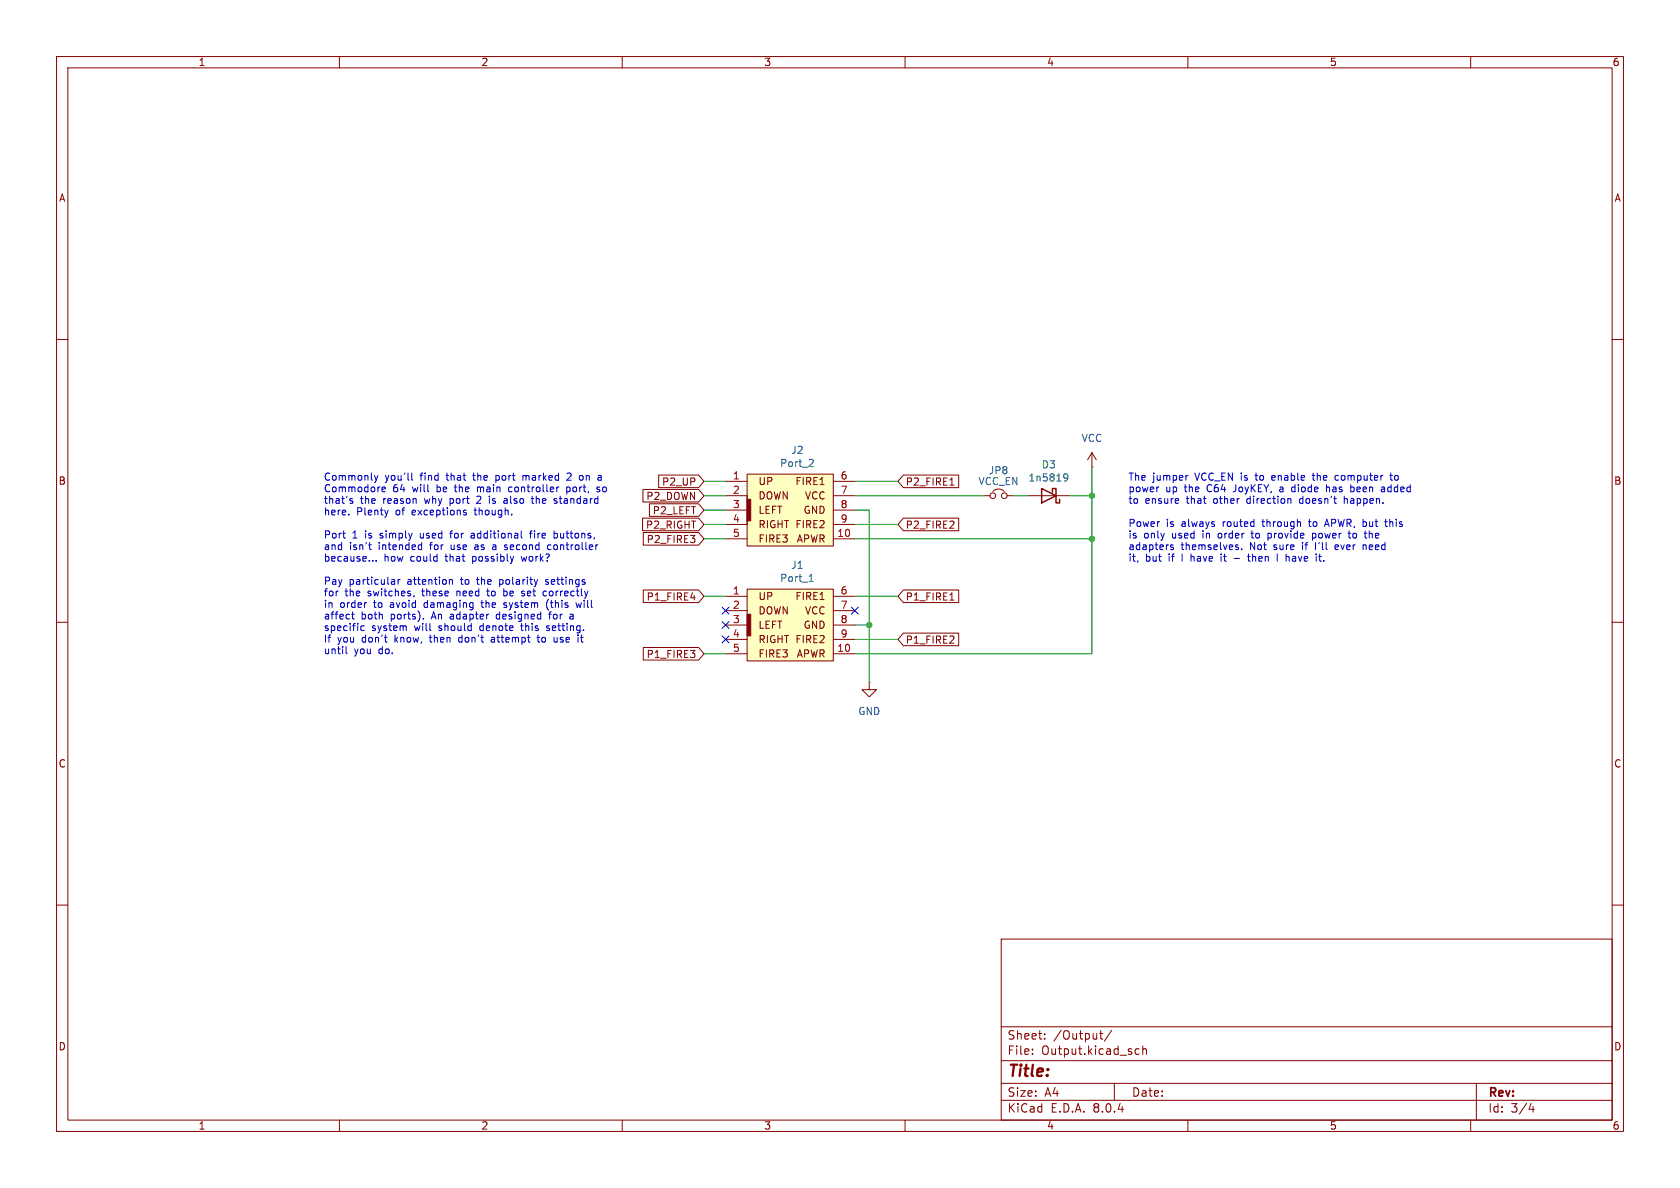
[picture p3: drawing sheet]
<svg xmlns="http://www.w3.org/2000/svg" width="297mm" height="210mm" viewBox="0 0 297 210" stroke-linecap="round" stroke-linejoin="round" font-family="sans-serif">
<g fill="none" stroke="#840000" stroke-width=".18">
<path d="M10 10h277v190h-277zM12 12h273v186h-273zM60 10v2M110 10v2M160 10v2M210 10v2M260 10v2M10 60h2M285 60h2M174 87.6h1M175.5 86.9a1.44 1.44 0 0 1 2 0M178.1 87.6h1"/>
<path d="M181.6 87.6h7.6M193 82.6h.1M193 80l-.7 1.3M193 80v2.6M193 80l.8 1.3M10 110h2M285 110h2M153.7 120.7v1.2h1.2l-1.2 1.3-1.3-1.3h1.3M153.7 120.7h.1M10 160h2M285 160h2M177 166h108v32h-108z"/>
<path d="M60 198v2M110 198v2M160 198v2M177 194.5h108M177 191.5h108M177 187.5h108M177 181.5h108M182.5 186.3v.1M182.5 185.5v.1M184.7 183.6v.1M184.7 182.8v.1M194.4 182.7h.6"/>
<path d="M194.6 182.2v1.3l.4 .2M196.5 182.1l-1.3 2M197 191.5v3M200.8 186.3h.6M200.8 185.5h.6M202 185.5l.2-.1 .4 .1 .1 .9M202 184.9v1.5M210 198v2M260 198v2M261 191.5v6.5M270.7 195l-.4 1.1h.9M271 195.6v1"/>
<circle cx="175.5" cy="87.6" r=".51"/>
<circle cx="177.5" cy="87.6" r=".51"/>
</g>
<path d="M184.1 86.4l2.6 1.2-2.6 1.3zM186.1 87v-.6h.6v2.5h.6v-.6" fill="none" stroke="#840000" stroke-width=".25"/>
<path d="M188.1 83.9l.2-.1 .4 .1a.84 .84 0 0 1-.3 1.1h-.2M188.8 84.3l-.3 .3-.4-.2" fill="none" stroke="#006464" stroke-width=".18"/>
<path d="M132.1 104.1h15.2v12.7h-15.2z" fill="#ffffc2"/>
<path d="M132.1 108.6h.6v3.8h-.6z" fill="#840000" stroke="#840000" stroke-width=".18"/>
<path d="M128.3 105.4h3.8M128.3 115.6h3.8M128.3 108h3.8M128.3 110.5h3.8M128.3 113h3.8M132.1 104.1h15.2v12.7h-15.2zM147.3 105.4h3.8M147.3 115.6h3.8M147.3 108h3.8M147.3 110.5h3.8M147.3 113h3.8" fill="none" stroke="#840000" stroke-width=".18"/>
<path d="M143.1 102.8h.7M143.2 101.8l.2-.3v1.3" fill="none" stroke="#006464" stroke-width=".18"/>
<path d="M132.1 83.8h15.2v12.7h-15.2z" fill="#ffffc2"/>
<g fill="#840000" stroke="#840000" stroke-width=".18">
<path d="M132.1 88.3h.6v3.8h-.6z"/>
<path d="M132.1 87.6v5.1z"/>
</g>
<g fill="none" stroke="#840000" stroke-width=".18">
<path d="M113.6 91.6h9.9l1 1.1-1 1.1h-9.9zM113.7 86.5h9.8l1 1.1-1 1.1h-9.8zM113.7 94.1h9.8l1 1.2-1 1.1h-9.8zM114.8 89.1h8.7l1 1.1-1 1.1h-8.7zM116.4 84h7.1l1 1.1-1 1.1h-7.1zM128.3 85.1h3.8M128.3 95.3h3.8M128.3 87.6h3.8M128.3 90.2h3.8M128.3 92.7h3.8M132.1 83.8h15.2v12.7h-15.2zM147.3 85.1h3.8"/>
<path d="M147.3 95.3h3.8M147.3 87.6h3.8M147.3 90.2h3.8M147.3 92.7h3.8M159.7 91.6h9.8v2.2h-9.8l-1-1.1zM159.7 84h9.8v2.2h-9.8l-1-1.1zM167.9 85.8h.7M113.7 104.3h9.8l1 1.1-1 1.1h-9.8zM113.7 114.5h9.8l1 1.1-1 1.1h-9.8zM159.7 111.9h9.8v2.2h-9.8l-1-1.1zM159.7 104.3h9.8v2.2h-9.8l-1-1.1zM167.9 106.1h.7"/>
</g>
<path d="M143.5 81.2l.3 .2-.1 .3-.7 .8h.8" fill="none" stroke="#006464" stroke-width=".18"/>
<g fill="none" stroke="#0000c2" stroke-width=".18">
<path d="M60.6 94.3h.5M60.9 95.1h.2M61.7 90.9v.1M61.8 88.4l.6 .3-.2 .3-.4-.1M62.3 88.2l-.3-.1-.2 .2M65.2 96.3h.5M65.4 97.1l.3 .1M65.9 99.1v.1M66.2 84l.3 .9M66.5 84.9l-.3 .4M66.5 99.1v.1M66.8 84l-.3 .9"/>
<path d="M67.5 86.3l.1 .6h.5M68.1 86.3v.1l-.6 .1M68.6 90.2l-.3 .8M72.8 83.6v1.1l.2 .2M74.2 96.3l.3 .1M74.5 97.1l-.3 .1M74.5 95.9v1.3M79.5 94.3h.5M79.7 93.9v1.2M82.1 90.6l.3 .1 .1 .1-.2 .2h-.3M83.7 94.3h-.4M83.7 94.6h-.3l-.1 .2v.3h.4"/>
<path d="M84.1 96.3l-.1 .1M84.1 96.7l-.2 .2 .2 .3M84.4 86.1v.8M84.5 87.7l-.2 .1M84.6 86.1l-.2 .1M84.9 88.3l-.7 .7h.8M86.5 88.1v.9M87.5 96.3l-.4 .1M87.5 96.7h-.3l-.1 .2v.2l.4 .1M87.7 84v1.3M87.7 84.8l.1 .1M87.8 84l-.1 .1"/>
<path d="M89.1 88.9h.6M89.1 88.2h.5M89.4 96.3l.3 .1M89.4 96.7l.3 .2M89.7 88.4l-.6 .2M89.7 97l-.2 .2h-.2M90 86.2v.6l.4 .1M92.1 94.9l.2 .2M92.1 98.4l.3 .8M92.4 84v.9M92.8 84l-.4 .2M93.6 94.3h.5"/>
<path d="M93.9 88.1h.5M94.1 87.7v1.1l.3 .2M94.1 93.8l-.3 .2v1.1M97.4 96.4l-.4-.1-.2 .3 .1 .5h.5M98 94.3h.3l.3 .2-.2 .6h-.4M98 93.8v1.3M98.1 88.6h.3l.1 .2-.2 .2h-.2M98.1 88.1l.3 .1M98.8 86.1l-.2 .1M98.9 88.1h.4M100.2 86.2l.4-.1 .1 .1M100.2 86.1v1.3"/>
<path d="M100.7 86.8l-.1 .1h-.4M100.9 83.7l-.5-.1-.2 .1M100.9 84.2l-.7 .7h.8M102.7 84l.3 .1 .1 .2-.1 .5-.3 .1M106 86.2l-.3-.1-.2 .2 .1 .2 .4 .1v.3h-.5M106.1 84l.2 .2v.7M106.3 84.8l-.1 .1M106.3 84.3l-.1 .1M207.4 96.4l-.3-.1-.2 .2 .1 .2 .4 .1v.3h-.5M209 97.9v1.3M210 84l-.2 .1M215.9 98.4v.8"/>
<path d="M218.2 98.7h.9M218.6 96.3l.3 .1M218.6 96.7l.3 .1 .1 .2-.2 .2h-.3M219.5 97v.2M220.5 98.4h.5M220.7 97.9v1.1l.3 .2M221.1 94.3h.5M221.3 93.8l.1 1.3M224.2 95.1h.3M224.2 94.3v1.2M225 84l-.2 .2v.5l.2 .2M225.4 84.3l-.6 .2"/>
<path d="M225.8 97.9v1.3M226.4 86.1l-.1 .1M226.4 86.5l-.2 .1 .2 .3M228 88.1l.2 .2v.7M228.4 86.8l.4 .1M228.8 86.1l-.4 .1M229.8 88.2l-.1 .2 .1 .5M231.3 92.2h.5M231.5 91.8v1.2M232 84h.4M232 94.3h.4l.2 .1M232 94.3v1.2"/>
<path d="M232.1 83.6v1.1l.3 .2M232.6 95l-.2 .1h-.4M232.6 95.9v1.3M233.1 98.4h.5M233.3 97.9v1.1l.3 .2M234 99.1v.1M234.3 92.7h.6M234.5 86.2l.4-.1 .1 .2M234.5 85.7v1.2M234.6 91.8l-.5 1.3M236 96.5l.1 .6 .3 .1M236.6 84.1l-.3-.1-.3 .3 .1 .5h.5"/>
<path d="M236.6 96.6l-.6 .1M237.7 87.7v1.3M238 88.1l-.3 .2M238.5 93.8v1.1l.3 .2M239.3 86.2v.6l-.4 .1M241 96.4l.3-.1 .2 .2M241 96.3v.9M242.1 93.8v1.3M242.1 94.3v.1M244.8 86.9h-.4M244.8 86.3v.6M244.8 86.4l-.4 .1"/>
<path d="M244.8 92.2h.5M245 93l.3 .1M245.7 84h.5M245.9 83.6v1.1l.3 .2M61.2 114.3v1.1l.2 .2M62.1 108.6h.5M62.3 108.2v1l.3 .2M64.4 110.7l-.4-.1-.2 .3 .1 .5h.5M69.6 102.4l.2 .2v.7M69.8 103.2l-.5 .1M69.8 102.7l-.5 .1M70.4 102.4v.9"/>
<path d="M70.7 102.4l-.3 .3M71.8 110.8v.7M73.2 105.3l-.1 .2M74.8 109.3v.1M79.4 102.6l.2-.2 .3 .1 .1 .8M79.4 102.4v.9M81.2 112.7l-.1 .2 .1 .6M85 106.5h.5M85.2 106.1l.1 1.2M86 104.5h.5M86.2 104.1l.1 1.2M87.2 112.7h-.3"/>
<path d="M87.3 113h-.3l-.2 .2 .1 .3h.4M87.9 108.6l-.2 .2 .2 .6M88.3 102.4v1.3M88.3 103.2l.2 .1M88.5 102.4l-.2 .1M89.1 107.3l.3 .1M89.1 104.1v1.2M89.1 105.3h.3M89.4 106.5l-.3 .2v.2l.3 .1M92.2 110.2l.1 1.2M92.4 104.9l.3 .2M92.7 105.2l-.1 .1h-.3"/>
<path d="M94.9 112.7h.5M95.1 112.2v1.1l.3 .2M96.1 104.6h.5M96.1 105.3h.5M96.4 103.2l.4 .1M96.6 111.4l.4 .1M96.8 102.4l-.4 .2 .1 .2 .3 .1M96.8 106.2a1.47 1.47 0 0 0 .2 1.7M97 108.6h.5M97 110.6l-.4 .2 .1 .2h.3M97.2 108.3v1.1M98.5 112.7v.8"/>
<path d="M98.5 113.4l-.4 .1M101.3 108.9h-.4l-.2 .2 .2 .3h.4M101.3 108.8v.6M101.8 106.5l.3 .9 .2-.6 .2 .6 .3-.9M102.8 112.2v1.1l.3 .2"/>
</g>
<g fill="none" stroke="#009600" stroke-width=".18">
<path d="M124.5 87.6h3.8M124.5 92.7h3.8M124.5 90.2h3.8M124.5 85.1h3.8M124.5 95.3h3.8M151.1 90.2h2.6v30.5M151.1 87.6h22.9M151.1 92.7h7.6M151.1 85.1h7.6M151.1 95.3h41.9M179.1 87.6h2.5M189.2 87.6h3.8"/>
<path d="M193 82.6v33h-41.9M124.5 115.6h3.8M124.5 105.4h3.8M151.1 105.4h7.6M151.1 113h7.6M151.1 110.5h2.6"/>
</g>
<path d="M127.7 107.3l1.2 1.3M127.7 112.4l1.2 1.2M127.7 109.9l1.2 1.2M128.9 107.3l-1.2 1.3M128.9 112.4l-1.2 1.2M128.9 109.9l-1.2 1.2M150.5 107.3l1.2 1.3M151.7 107.3l-1.2 1.3" fill="none" stroke="#000084" stroke-width=".18"/>
<g fill="#009600" stroke="#009600" stroke-width=".18">
<circle cx="153.7" cy="110.5" r=".46"/>
<circle cx="193" cy="87.6" r=".46"/>
<circle cx="193" cy="95.3" r=".46"/>
</g>
<text font-size="2.8" fill="#840000" x="178" y="190.9">Title:</text>
<g font-size="2.1" fill="#840000">
<text x="178" y="184">Sheet:</text>
<text x="186.2" y="184">/Output/</text>
<text x="178" y="186.7">File:</text>
<text x="184.1" y="186.7">Output.kicad_sch</text>
<text x="178" y="196.9">KiCad</text>
<text x="178" y="194.1">Size:</text>
<text x="184.7" y="194.1">A4</text>
<text x="185.7" y="196.9">E.D.A.</text>
<text x="193.3" y="196.9">8.0.4</text>
<text x="200" y="194.1">Date:</text>
<text x="263" y="194.3">Rev:</text>
<text x="263" y="196.9">Id:</text>
<text x="267.1" y="196.9">3/4</text>
</g>
<g font-size="1.8" fill="#840000">
<text x="35" y="11.9">1</text>
<text x="85" y="11.9">2</text>
<text x="135" y="11.9">3</text>
<text x="185" y="11.9">4</text>
<text x="235" y="11.9">5</text>
<text x="285" y="11.9">6</text>
<text x="10.3" y="35.9">A</text>
<text x="285.3" y="35.9">A</text>
<text x="10.3" y="85.9">B</text>
<text x="114.2" y="88.6">P2_DOWN</text>
<text x="116.9" y="86">P2_UP</text>
<text x="134" y="88.5">DOWN</text>
<text x="134" y="86">UP</text>
<text x="140.5" y="86">FIRE1</text>
<text x="142.2" y="88.5">VCC</text>
<text x="160" y="86">P2_FIRE1</text>
<text x="285.3" y="85.9">B</text>
<text x="114.1" y="93.7">P2_RIGHT</text>
<text x="115.3" y="91.1">P2_LEFT</text>
<text x="134" y="91">LEFT</text>
<text x="134" y="93.6">RIGHT FIRE2</text>
<text x="142" y="91">GND</text>
<text x="160" y="93.7">P2_FIRE2</text>
<text x="114.2" y="96.2">P2_FIRE3</text>
<text x="134" y="96.1">FIRE3</text>
<text x="140.7" y="96.1">APWR</text>
<text x="114.2" y="106.4">P1_FIRE4</text>
<text x="134" y="106.3">UP</text>
<text x="140.5" y="106.3">FIRE1</text>
<text x="160" y="106.4">P1_FIRE1</text>
<text x="134" y="108.8">DOWN</text>
<text x="134" y="111.4">LEFT</text>
<text x="134" y="113.9">RIGHT FIRE2</text>
<text x="142" y="111.4">GND</text>
<text x="142.2" y="108.8">VCC</text>
<text x="160" y="114">P1_FIRE2</text>
<text x="114.2" y="116.5">P1_FIRE3</text>
<text x="134" y="116.4">FIRE3</text>
<text x="140.7" y="116.4">APWR</text>
<text x="10.3" y="135.9">C</text>
<text x="285.3" y="135.9">C</text>
<text x="10.3" y="185.9">D</text>
<text x="285.3" y="185.9">D</text>
<text x="35" y="199.9">1</text>
<text x="85" y="199.9">2</text>
<text x="135" y="199.9">3</text>
<text x="185" y="199.9">4</text>
<text x="235" y="199.9">5</text>
<text x="285" y="199.9">6</text>
</g>
<g font-size="1.8" fill="#006464">
<text x="137.8" y="82.8">Port_2</text>
<text x="139.8" y="80.4">J2</text>
<text x="184.1" y="83">D3</text>
<text x="191.1" y="78.3">VCC</text>
<text x="172.9" y="86">VCC_EN</text>
<text x="174.7" y="84">JP8</text>
<text x="181.7" y="85.3">1n5819</text>
<text x="139.8" y="100.8">J1</text>
<text x="137.8" y="103.1">Port_1</text>
<text x="151.6" y="126.6">GND</text>
</g>
<g font-size="1.8" fill="#0000c2">
<text x="57.1" y="85.3">Commonly</text>
<text x="57.1" y="87.3">Commodore</text>
<text x="57.1" y="89.4">that's</text>
<text x="63.7" y="89.4">the</text>
<text x="67.8" y="89.4">reason</text>
<text x="68.1" y="85.3">you'll</text>
<text x="69.4" y="87.3">64</text>
<text x="73" y="87.3">will</text>
<text x="74.4" y="85.3">find</text>
<text x="75.4" y="89.4">why</text>
<text x="77.5" y="87.3">be</text>
<text x="79.2" y="85.3">that</text>
<text x="80" y="89.4">port</text>
<text x="80.9" y="87.3">the</text>
<text x="84.1" y="85.3">the</text>
<text x="85" y="89.4">2</text>
<text x="85" y="87.3">main</text>
<text x="87.3" y="89.4">is</text>
<text x="88.3" y="85.3">port</text>
<text x="90.1" y="89.4">also</text>
<text x="90.8" y="87.3">controller</text>
<text x="93.3" y="85.3">marked</text>
<text x="95.3" y="89.4">the</text>
<text x="99.4" y="89.4">standard</text>
<text x="101.2" y="87.3">port,</text>
<text x="101.3" y="85.3">2</text>
<text x="103.7" y="85.3">on</text>
<text x="106.8" y="87.3">so</text>
<text x="199.4" y="85.3">The</text>
<text x="199.4" y="87.3">power</text>
<text x="199.4" y="89.4">to</text>
<text x="202.4" y="89.4">ensure</text>
<text x="203.8" y="85.3">jumper</text>
<text x="206.1" y="87.3">up</text>
<text x="209.5" y="87.3">the</text>
<text x="209.9" y="89.4">that</text>
<text x="211.4" y="85.3">VCC_EN is</text>
<text x="213.7" y="87.3">C64</text>
<text x="214.8" y="89.4">other</text>
<text x="218.5" y="87.3">JoyKEY,</text>
<text x="220.9" y="89.4">direction</text>
<text x="222.5" y="85.3">to</text>
<text x="225.5" y="85.3">enable</text>
<text x="226.9" y="87.3">a</text>
<text x="229.2" y="87.3">diode</text>
<text x="230.4" y="89.4">doesn't</text>
<text x="233" y="85.3">the</text>
<text x="235.5" y="87.3">has</text>
<text x="237.1" y="85.3">computer</text>
<text x="238.5" y="89.4">happen.</text>
<text x="240" y="87.3">been</text>
<text x="245.7" y="87.3">added</text>
<text x="247.1" y="85.3">to</text>
<text x="57.1" y="91.4">here.</text>
<text x="57.1" y="95.5">Port</text>
<text x="62.3" y="95.5">1</text>
<text x="63" y="91.4">Plenty</text>
<text x="64.6" y="95.5">is</text>
<text x="67.4" y="95.5">simply</text>
<text x="70.1" y="91.4">of</text>
<text x="73.1" y="91.4">exceptions</text>
<text x="74.7" y="95.5">used</text>
<text x="80.3" y="95.5">for</text>
<text x="84.1" y="95.5">additional</text>
<text x="84.4" y="91.4">though.</text>
<text x="94.8" y="95.5">fire</text>
<text x="99.2" y="95.5">buttons,</text>
<text x="199.4" y="93.5">Power</text>
<text x="199.4" y="95.5">is</text>
<text x="202.2" y="95.5">only</text>
<text x="206.2" y="93.5">is</text>
<text x="207.3" y="95.5">used</text>
<text x="209" y="93.5">always</text>
<text x="212.9" y="95.5">in</text>
<text x="215.8" y="95.5">order</text>
<text x="216.4" y="93.5">routed</text>
<text x="221.9" y="95.5">to</text>
<text x="223.7" y="93.5">through</text>
<text x="225" y="95.5">provide</text>
<text x="232.1" y="93.5">to</text>
<text x="233" y="95.5">power</text>
<text x="235.1" y="93.5">APWR, but</text>
<text x="239.7" y="95.5">to</text>
<text x="242.8" y="95.5">the</text>
<text x="246.2" y="93.5">this</text>
<text x="57.1" y="97.6">and</text>
<text x="57.1" y="99.6">because...</text>
<text x="61.8" y="97.6">isn't</text>
<text x="67.1" y="97.6">intended</text>
<text x="67.9" y="99.6">how</text>
<text x="72.7" y="99.6">could</text>
<text x="76.3" y="97.6">for</text>
<text x="79" y="99.6">that</text>
<text x="80.2" y="97.6">use</text>
<text x="84" y="99.6">possibly</text>
<text x="84.6" y="97.6">as</text>
<text x="87.9" y="97.6">a</text>
<text x="90.3" y="97.6">second</text>
<text x="92.9" y="99.6">work?</text>
<text x="98.1" y="97.6">controller</text>
<text x="199.4" y="97.6">adapters</text>
<text x="199.4" y="99.6">it,</text>
<text x="202.5" y="99.6">but</text>
<text x="206.7" y="99.6">if</text>
<text x="208.8" y="97.6">themselves.</text>
<text x="211" y="99.6">have</text>
<text x="216.5" y="99.6">it</text>
<text x="221.1" y="97.6">Not</text>
<text x="221.7" y="99.6">then</text>
<text x="225.5" y="97.6">sure</text>
<text x="227" y="99.6">I</text>
<text x="228.8" y="99.6">have</text>
<text x="230.7" y="97.6">if</text>
<text x="233.2" y="97.6">I'll</text>
<text x="236.9" y="97.6">ever</text>
<text x="242" y="97.6">need</text>
<text x="57.1" y="103.7">Pay</text>
<text x="57.1" y="105.7">for</text>
<text x="57.1" y="107.8">in</text>
<text x="60.1" y="107.8">order</text>
<text x="61" y="105.7">the</text>
<text x="61.7" y="103.7">particular</text>
<text x="65.1" y="105.7">switches,</text>
<text x="66.2" y="107.8">to</text>
<text x="69.2" y="107.8">avoid</text>
<text x="72.1" y="103.7">attention</text>
<text x="74.9" y="105.7">these</text>
<text x="75.4" y="107.8">damaging</text>
<text x="81.2" y="105.7">need</text>
<text x="81.8" y="103.7">to</text>
<text x="84.8" y="103.7">the</text>
<text x="85.8" y="107.8">the</text>
<text x="86.8" y="105.7">to</text>
<text x="88.9" y="103.7">polarity</text>
<text x="89.9" y="105.7">be</text>
<text x="89.9" y="107.8">system</text>
<text x="93.3" y="105.7">set</text>
<text x="97.3" y="105.7">correctly</text>
<text x="97.3" y="103.7">settings</text>
<text x="97.6" y="107.8">(this</text>
<text x="103.2" y="107.8">will</text>
<text x="57.1" y="109.8">affect</text>
<text x="57.1" y="111.9">specific</text>
<text x="57.1" y="113.9">If</text>
<text x="59.7" y="113.9">you</text>
<text x="63.8" y="109.8">both</text>
<text x="64.1" y="113.9">don't</text>
<text x="65.7" y="111.9">system</text>
<text x="69.2" y="109.8">ports).</text>
<text x="70" y="113.9">know,</text>
<text x="73.4" y="111.9">will</text>
<text x="76.5" y="113.9">then</text>
<text x="76.6" y="109.8">An</text>
<text x="77.8" y="111.9">should</text>
<text x="80" y="109.8">adapter</text>
<text x="81.8" y="113.9">don't</text>
<text x="85.3" y="111.9">denote</text>
<text x="87.7" y="113.9">attempt</text>
<text x="88.4" y="109.8">designed</text>
<text x="92.8" y="111.9">this</text>
<text x="96.1" y="113.9">to</text>
<text x="97.5" y="111.9">setting.</text>
<text x="98" y="109.8">for</text>
<text x="99.2" y="113.9">use</text>
<text x="57.1" y="116">until</text>
<text x="62.6" y="116">you</text>
<text x="67.1" y="116">do.</text>
</g>
<g font-size="1.8" fill="#a90000">
<text x="129.5" y="84.8">1</text>
<text x="129.5" y="87.4">2</text>
<text x="129.5" y="89.9">3</text>
<text x="148.5" y="84.8">6</text>
<text x="148.5" y="87.4">7</text>
<text x="148.5" y="89.9">8</text>
<text x="129.5" y="92.5">4</text>
<text x="129.5" y="95">5</text>
<text x="147.9" y="95">10</text>
<text x="148.5" y="92.5">9</text>
<text x="129.5" y="105.2">1</text>
<text x="129.5" y="107.7">2</text>
<text x="148.5" y="105.2">6</text>
<text x="148.5" y="107.7">7</text>
<text x="129.5" y="110.2">3</text>
<text x="129.5" y="112.8">4</text>
<text x="148.5" y="110.2">8</text>
<text x="148.5" y="112.8">9</text>
<text x="129.5" y="115.3">5</text>
<text x="147.9" y="115.3">10</text>
</g>
</svg>
